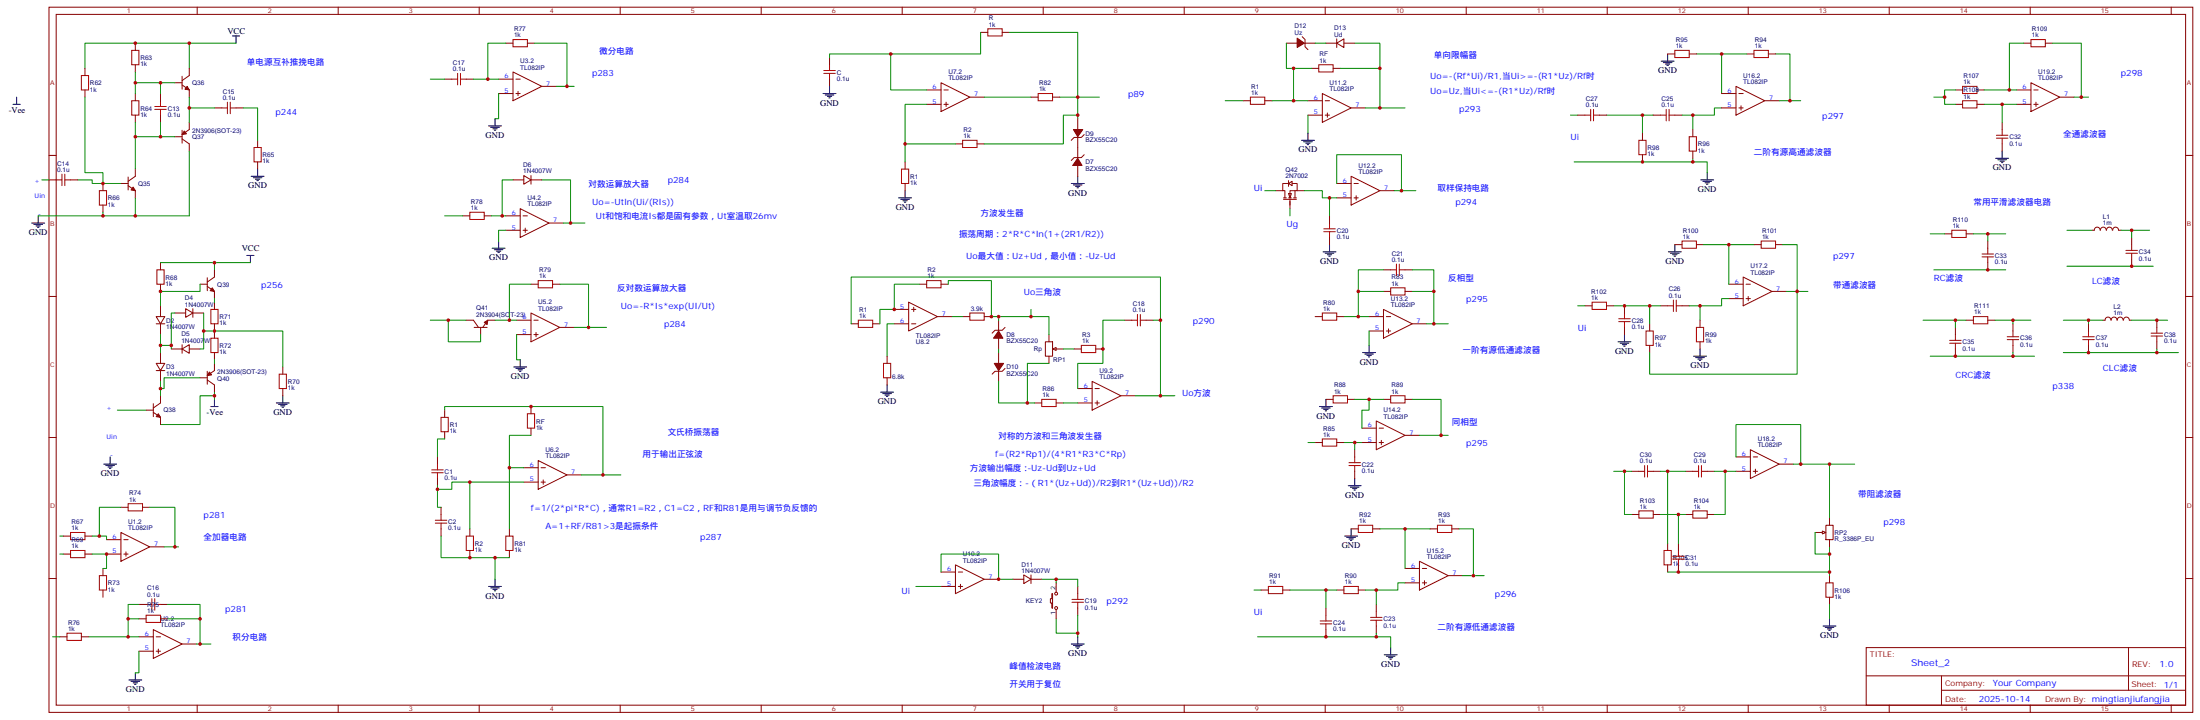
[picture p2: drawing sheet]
<svg xmlns="http://www.w3.org/2000/svg" width="1079mm" height="353mm" viewBox="0 0 1079 353" stroke-linecap="round" stroke-linejoin="round" font-family="sans-serif">
<g fill="none" stroke="#870000" stroke-width=".49">
<path d="M24 4h1051v345h-1051zM28 7h1044v339h-1044zM97 4v3M166 4v3M235 4v3M304 4v3M373 4v3M442 4v3M481 16h3M491 16h4M512 4v3M581 4v3"/>
<path d="M650 4v3M719 4v3M788 4v3M857 4v3M926 4v3M996 4v3M1065 4v3M42 34v3M66 21v4M66 32v3M89 37v7M93 34v3l-4 3"/>
<path d="M218 39h4M229 39h3M245 39h7M248 21h4M252 35l14 7-14 7zM253 39h2M259 21h3M407 28v4M407 39v3M42 44v4M66 46v3M66 56v4"/>
<path d="M79 46v3M79 56v4M86 41h3M89 42l4 2v4M93 60v4l-4 2M105 53h4M116 53h3M245 46h7M253 46h2M254 45v2M266 42h7M454 44h7"/>
<path d="M454 51h7M461 41l15 7-15 7zM463 44h2M463 51h2M464 50v2M476 48h7M506 48h3M516 48h4M528 58v6M24 76h4M86 67h3M89 68l4 3v3"/>
<path d="M89 64v6M126 69v3M126 79v4M444 79v4M469 71h3M479 71h4M528 67v11M532 66l-2 1h-3l-2 2M532 76l-2 1h-3l-2 2M1072 76h3M24 88h4M35 88h3"/>
<path d="M50 90v3M59 90h4M63 91l3 2v4M63 87v6M66 83v3l-3 3M252 88h5M257 86l3 2-3 2zM260 88h6M260 86v4M444 90v3M528 81v5M50 101v3"/>
<path d="M227 106h3M237 106h4M248 106h7M248 113h7M255 102l14 7-14 7zM257 106h2M257 113h2M258 112v2M269 109h7M79 129v3M79 139v4M98 139h4"/>
<path d="M102 136v7M105 132v4l-3 2M260 139h4M271 139h3M451 139h3M461 139h4M24 145h4M77 155h4l-2 4zM77 159h4M79 150v5M79 159v5M86 153h5"/>
<path d="M91 151l4 2-4 3zM95 153h5M95 151v5M102 140l3 3v3M105 148v4M105 159v7M229 157h3l3 4M243 157h-4l-2 4M253 157h7M260 153l14 8-14 7zM262 157h2M417 159h4"/>
<path d="M428 159h3M439 159h7M439 152h7M446 148l14 7-14 7zM447 159h2M447 152h2M448 151v2M460 155h7M472 155h4M483 155h3M490 157v5M1072 145h3"/>
<path d="M77 178h4l-2 4zM79 173v5M84 171h5M89 171l4-2v4zM89 169v4M93 171h5M105 173v3M105 178v4l-3 2M139 180v3M233 161h6M236 161v3M253 164h7"/>
<path d="M262 164h2M263 163v2M274 161h8M490 166v5M490 173v5M493 161l-2 1h-3l-1 1M513 168h3v7h-3zM514 164v4M514 175v3M518 171h3M75 198v6M77 182h4"/>
<path d="M79 182v5M79 194v4l-4 2M98 185h4M102 186l3 3v3M102 182v6M139 190v4M260 199v4M490 182v5M493 181l-2 1h-3l-1 1M528 190h8M528 198h8M536 187l14 7-14 7z"/>
<path d="M537 190h2M537 198h2M538 196v3M550 194h7M24 214h4M72 201h3M75 202l4 3v3M218 201v4M218 212v3M260 210v3M1072 214h3M215 224v4"/>
<path d="M215 235v3M257 229h7M257 236h7M264 226l14 7-14 7zM265 229h2M265 236h2M266 235v2M278 233h7M59 249h4M70 249h3M216 249v3M216 259v4"/>
<path d="M230 259v4M250 259v4M31 272h4M31 263h4M42 272h3M42 263h3M50 279v3M52 265h7M52 272h7M59 261l14 7-14 7zM61 265h2M61 272h2"/>
<path d="M62 271v2M73 268h7M230 270v3M250 270v3M24 284h4M50 289v4M68 296h4M79 296h3M1072 284h3M29 312h4M40 312h3M68 312h7"/>
<path d="M68 319h7M68 303h4M75 309l14 7-14 7zM77 312h2M77 319h2M78 318v2M79 303h3M89 316h7M915 317h157v29h-157zM1044 318v20M915 331h157M952 338h120"/>
<path d="M952 331v14M97 346v3M166 346v3M235 346v3M304 346v3M373 346v3M442 346v3M512 346v3M581 346v3M650 346v3M719 346v3M788 346v3"/>
<path d="M857 346v3M926 346v3M996 346v3M1065 346v3"/>
</g>
<g fill="none" stroke="#008700" stroke-width=".49">
<path d="M481 16v10h-44M495 16h33v40h-7v15h-38M66 35v11M93 21v13M116 21h-74v13M211 39h7M232 39h13M248 21h-9v18M262 21h16v21h-5M407 28v-2h30v18h17M42 48v37h8v5M66 60v23"/>
<path d="M66 41h13M79 60v7h7M86 41h-7v5M93 48v12M93 53h12M119 53h7v16M245 46v12h-2M278 42h4M454 51h-10v28M483 48h23M520 48h19M528 56v2"/>
<path d="M66 67h13M93 74v32h-74M444 71h25M20 88h4M38 88h7v2h14M66 97v9M252 88h-6v18M266 88h14v21h-4M50 104v2M218 106h9M241 106h7M248 113h-3v5"/>
<path d="M280 109h7M79 129h44M98 139v4h-19v7M105 129v3M260 139h-10v18M274 139h15v22M86 153h-2v16M100 153v18h-2M105 146v2M211 157h9M229 157h-9v11h16v-4M243 157h10"/>
<path d="M79 169h5v2M79 164v9M100 162h39v18M105 176v2M253 164v12h2M282 161h15M79 187v7M98 185h-18v5h-1M105 194h-7v14h-19M105 192v4M58 201h14M218 201v-2h78v34h-11"/>
<path d="M218 215h-3v9M260 213h-10v46M215 240v9h1M230 236h-8v4h-7v-2M250 229h7M257 236h-27v23M296 233h8M59 249h-10v14M73 249h13v19h-6M29 272h2M29 263h2M45 263h7v2"/>
<path d="M45 272h7v7h-2M86 268h2M216 263v10h27M250 273h-7v11M68 296h-5v16M82 296h16v20h-2M26 312h3M43 312h25M63 303h5M68 319v11h-2M82 303h16M98 316h5"/>
</g>
<g fill="none" stroke="#000" stroke-width=".49">
<path d="M114 18h4M116 18v3M6 51h4M8 48v3M243 58v4M404 46h6M405 47h4M406 47h2M406 48h1M407 42v4M240 62h6M241 62h4"/>
<path d="M242 63h2M242 64h1M123 86h7M124 87h4M125 88h2M126 89h1M126 83v3M441 97h6M442 98h4M443 98h2M443 99h1M444 93v4"/>
<path d="M525 90h7M526 91h5M527 91h3M528 92h1M528 86v4M16 109h6M17 110h4M18 111h2M18 111h1M19 106v3M245 118v4M121 125h4"/>
<path d="M123 125v4M241 122h7M242 122h5M243 123h3M244 124h1M252 180h6M255 176v4M103 199h4M105 196v3M136 198h6M137 198h4M138 199h2"/>
<path d="M138 200h1M139 194v4M253 181h4M254 181h2M255 182h.1M51 228h6M52 228h4M53 229h2M54 230h.1M54 224v4M240 288h6M241 288h4"/>
<path d="M242 289h2M242 290h1M243 284v4M63 333h7M64 334h4M65 335h2M66 335h1M66 330v3"/>
</g>
<g fill="none" stroke="#a10000" stroke-width=".49">
<path d="M252 19h7v4h-7zM484 14h7v4h-7zM40 37h3v7h-3zM65 25h3v7h-3zM222 39h2M224 36v6M226 36v6M226 39h3M404 35h6M404 36h6M407 32v3M407 36v3"/>
<path d="M65 49h3v7h-3zM76 54h6M76 52h6M79 49v3M79 54v2M109 53h3M112 50v6M113 50v6M113 53h3M509 46h7v3h-7zM125 72h3v7h-3zM472 69h7v3h-7z"/>
<path d="M28 88h2M30 85v6M32 85v6M32 88h3M49 93h3v8h-3zM442 83h4v7h-4zM230 104h7v4h-7zM77 132h3v7h-3zM264 138h7v3h-7zM454 138h7v3h-7zM103 152h4v7h-4zM421 157h7v4h-7z"/>
<path d="M476 153h7v4h-7zM103 166h4v7h-4zM137 183h3v7h-3zM216 205h4v7h-4zM259 203h3v7h-3zM212 230h5M212 232h5M215 228v2M215 232v3M63 247h7v3h-7zM213 255h6M213 256h6"/>
<path d="M216 252v3M216 256v3M35 261h7v4h-7zM35 270h7v3h-7zM229 263h3v7h-3zM248 263h4v7h-4zM49 282h3v7h-3zM72 296h2M74 294v5M76 294v5M76 296h3M33 310h7v4h-7z"/>
<path d="M72 302h7v3h-7z"/>
</g>
<g fill="#870000" stroke="#870000" stroke-width=".49">
<path d="M65 92l1 1h-2z"/>
<path d="M92 42l1 2h-2z"/>
<path d="M90 64l1 2h-2z"/>
<path d="M78 203l1 2-2-1z"/>
<path d="M104 141l1 2h-2z"/>
<path d="M103 182l1 2h-2z"/>
<path d="M237 158l2-1v2z"/>
<path d="M526 64h5l-3 3z"/>
<path d="M528 78l3 3h-5z"/>
<path d="M490 162l2 4h-5z"/>
<path d="M488 178h4l-2 4z"/>
</g>
<path d="M516 171l2-1v2z" fill="#f0f0f0" stroke="#870000" stroke-width=".49"/>
<g fill="none" stroke="#a10000" stroke-width=".49">
<path d="M647 32h7v3h-7zM613 48h7v3h-7zM649 114h6M649 112h6M652 109v3M652 114v2M555 157h3M558 154v6M559 157h3M559 154v6M433 178h4v7h-4zM530 169h7v4h-7z"/>
<path d="M511 196h7v3h-7zM526 295h5M526 294h5M528 291v3M528 295v3"/>
</g>
<g fill="none" stroke="#870000" stroke-width=".49">
<path d="M639 18l1 1v4l1 1M655 19v4M631 21h5M640 21h5M643 34h4M650 21h5M654 34h3M655 21l4-2v4zM659 21h5M610 49h3M620 49h4M641 49h7"/>
<path d="M641 56h7M648 46l15 7-15 7zM650 49h2M650 56h2M651 55v3M663 53h7M655 90h8M655 97h8M663 86l14 7-14 8zM664 90h2M664 97h2M665 96v2"/>
<path d="M677 93h7M652 106v3M652 116v4M551 157h4M562 157h4M435 175v3M527 171h3M537 171h4M435 185v4M507 198h4M518 198h3M469 277l14 7-14 7z"/>
<path d="M461 280h8M461 288h8M470 280h2M470 288h2M471 286v3M483 284h7M497 284h5M502 282l4 2-4 2zM506 284h5M506 282v4M516 291v7v-2h-1zM518 286v4"/>
<path d="M518 299v4M528 288v3M528 298v4"/>
<circle cx="518" cy="291" r=".7"/>
<circle cx="518" cy="298" r=".7"/>
</g>
<g fill="none" stroke="#008700" stroke-width=".49">
<path d="M631 21v13h3M643 34h-9v15M645 21h5M657 34h20v19h-7M664 21h13v13M601 49h9M624 49h17M641 56v9M677 53h12M451 139h-12v13h-8v7M465 139v-1h21v17h4v2M439 159h-4v16"/>
<path d="M467 155h5M490 155h24v9M506 152v3M551 157h-10v21h-13v12M566 157h3v-21h-152v23M569 157v37h-12M490 171v2M514 178h-10v20M521 171h6M490 187v11h17M521 198h7M569 194h7"/>
<path d="M449 288h12M461 280v-8h29v12h7M511 284h17v4M518 284v2M518 303v7h10v2M528 302v8"/>
</g>
<g fill="none" stroke="#000" stroke-width=".49">
<path d="M638 69h7M639 69h5M640 70h2M641 71h1M641 65v4M432 192h6M433 193h4M434 194h2M435 194h.1M435 189v3M525 316h7M526 316h5"/>
<path d="M527 317h3M528 318h1M528 312v4"/>
</g>
<path d="M636 19l4 2-4 2z" fill="#870000" stroke="#870000" stroke-width=".49"/>
<g fill="#fff" stroke="#870000" stroke-width=".49">
<path d="M632 95h1v2z"/>
<path d="M632 90l2-1v2z"/>
</g>
<g fill="none" stroke="#870000" stroke-width=".49">
<path d="M818 26h3M828 26h4M857 26h3M867 26h4M774 56h3M784 56h4M811 56h3M821 56h4M844 46h7M844 53h7M851 42l14 7-14 7zM853 46h2"/>
<path d="M853 53h2M854 52v2M865 49h7M805 65v4M805 76v3M830 64v3M830 74v4M626 93h3M629 98h7M629 97h2M632 90h-3v3h1v4M632 89v2"/>
<path d="M632 97h1M633 98v4M634 90h2v3h-3v4M634 97h2M635 93v4M636 93h4M821 120h4M832 120h3M860 120h4M871 120h3M678 132h4M689 132h4"/>
<path d="M848 139h7M855 136l14 7-14 7zM856 139h2M645 155h3M655 155h4M671 155h7M678 152l15 7-15 7zM678 143h4M680 155h2M689 143h4M693 159h7M777 150h4"/>
<path d="M788 150h3M797 150v3M809 159v3M814 150h4M825 150h3M834 157v4M848 146h7M856 146h2M857 145v2M869 143h7M671 162h7M680 162h2"/>
<path d="M681 161v2M797 161v3M809 169v4M834 168v3M650 196h4M661 196h3M678 196h4M689 196h4M645 217h3M655 217h4M668 210h7M668 217h7"/>
<path d="M675 206l14 7-14 7zM676 210h2M676 217h2M677 216v2M689 213h7M664 220v4M664 231v4M800 231h4M811 231h3M827 231h3M837 231h4M851 224h7"/>
<path d="M851 231h7M858 220l14 8-14 7zM860 224h2M860 231h2M861 230v2M872 228h8M663 259h3M673 259h4M701 259h4M712 259h3M800 252h4M811 252h3"/>
<path d="M827 252h3M837 252h4M895 258h4v7h-4zM897 254v4M689 279h7M696 275l14 7-14 7zM697 279h3M818 266v4M818 277v3M823 266v4M823 277v3M890 261h4"/>
<path d="M897 265v3M618 289h4M629 289h4M650 298v4M655 289h4M666 289h4M675 296v4M689 286h7M697 286h3M699 285v2M710 282h7M897 282v4"/>
<path d="M897 293v3M650 309v3M675 307v3"/>
</g>
<g fill="none" stroke="#008700" stroke-width=".49">
<path d="M832 26h12M857 26h-13v20M871 26h7v23h-6M770 56h4M788 56h23M805 56v9M830 56v8M844 53h-3v3h-16M878 49h5M830 79h7v6M830 78v1h-58M620 93h6"/>
<path d="M640 93h8v4h7M652 97v9M655 90v-14h32v17h-3M687 93h7M633 102v4M835 120h13M860 120h-12v19M874 120h7v23h-5M678 132h-12v23M693 132h10v11M659 155h12M666 143h12"/>
<path d="M693 143h10v16h-3M703 159h7M774 150h3M791 150h23M809 150v9M834 150v7M848 146h-4v4h-16M887 143h-6v40h-72v-10M671 162v7M664 196h7v5h-3v9M671 196h7M693 196h14v17h-11"/>
<path d="M641 217h4M659 217h9M664 217v3M707 213h3M677 259h12M701 259h-12v20M715 259h8v23h-6M615 289h3M633 289h22M650 289v9M675 289v7M689 286h-4v3h-15"/>
<path d="M723 282h5M675 310v2h-58M675 312h7v5"/>
</g>
<g fill="none" stroke="#000" stroke-width=".49">
<path d="M815 30h6M816 31h4M817 31h2M817 32h1M818 26v4M834 88h6M835 89h4M836 90h2M837 90h1M837 85v3M652 120v3M821 120v3"/>
<path d="M649 123h6M650 124h4M651 125h2M652 126h.1M818 123h6M819 124h4M820 125h2M821 126h1M668 173h7M669 174h4M670 174h2M671 175h1"/>
<path d="M671 169v4M793 168h7M794 168h5M796 169h2M796 170h1M797 164v4M830 175h7M832 175h4M833 176h2M833 177h1M834 171v4M647 199h6"/>
<path d="M650 196v3M648 200h4M649 201h2M650 201h1M661 238h6M662 239h4M663 240h2M664 235v3M663 259v4M664 240h1M659 263h7M660 264h5"/>
<path d="M661 264h3M662 265h1M682 317v4M679 321h6M680 322h4M681 322h2M682 323h.1"/>
</g>
<g fill="none" stroke="#a10000" stroke-width=".49">
<path d="M821 25h7v3h-7zM860 25h7v3h-7zM777 56h3M780 54v5M781 56h3M781 54v5M814 56h3M817 54v5M818 56h3M818 54v5M804 69h3v7h-3zM828 67h4v7h-4z"/>
<path d="M825 118h7v4h-7zM864 118h7v4h-7zM682 132h3M685 129v6M686 129v6M686 132h3M648 153h7v4h-7zM682 141h7v4h-7zM781 148h7v4h-7zM794 158h5M794 156h5M797 153v3"/>
<path d="M797 158v3M818 150h3M821 147v6M822 150h3M822 147v6M807 162h4v7h-4zM832 161h3v7h-3zM654 194h7v4h-7zM682 194h7v4h-7zM648 215h7v4h-7zM661 227h6M661 228h6"/>
<path d="M664 224v3M664 228v3M804 231h2M806 228v6M808 231h3M808 228v6M830 231h3M833 228v6M834 231h3M834 228v6M666 258h7v3h-7zM705 258h7v3h-7z"/>
<path d="M804 250h7v4h-7zM830 250h7v4h-7zM816 270h4v7h-4zM820 274h6M820 273h6M823 270v3M823 274v3M622 288h7v3h-7zM659 288h7v3h-7zM675 300v3M895 286h4v7h-4zM647 304h6"/>
<path d="M647 306h6M650 302v2M650 306v3M672 303h6M672 304h6M675 304v3"/>
</g>
<path d="M894 260l1 1-1 1z" fill="#f0f0f0" stroke="#870000" stroke-width=".49"/>
<path d="M979 78h6M980 78h4M981 79h2M981 80h1M982 74v4M894 307h6M895 308h4M896 308h2M897 309h1M897 303v4" fill="none" stroke="#000" stroke-width=".49"/>
<g fill="none" stroke="#008700" stroke-width=".49">
<path d="M992 21h-7v23M1007 21h14v27h-4M948 48h6M959 44h-5v7h5M973 51h16M973 44h16M982 51v9M1021 48h3M947 115h7M968 115h7v3M975 115h9M1014 113h12"/>
<path d="M1040 113h14M1045 113v3M948 132h36M1014 131h42M943 157h21M959 157v4M978 157h9v2M987 157h9M1012 157h19M1024 157v2M1045 157h18M947 175h51"/>
<path d="M987 173v2M1012 173h56M1058 171v2M791 231h9M797 231v21h3M814 231h13M818 231v35M841 231h10M846 231v21h-5M851 224v-16h32v20M880 228h17v26M897 228h12"/>
<path d="M814 252h13M823 252v14M890 261v11h7M897 268v14M818 280h79M897 296v7"/>
</g>
<g fill="none" stroke="#870000" stroke-width=".49">
<path d="M992 21h4M1003 21h4M959 44h3M959 51h3M969 44h4M969 51h4M982 60v4M989 44h7M989 51h7M996 41l14 7-14 7zM997 44h2M997 51h2"/>
<path d="M998 50v2M1010 48h7M982 71v3M954 115h3M964 115h4M975 118v4M1030 113a1.4 1.4 0 0 0-2-2 1.4 1.4 0 0 0-1 2h-1M1030 113a1.4 1.4 0 0 1 1-2 1.4 1.4 0 0 1 2 2M1033 113a1.4 1.4 0 0 1 1-2 1.4 1.4 0 0 1 2 2M1036 113a1.4 1.4 0 0 1 1-2 1.4 1.4 0 0 1 2 2M1039 113h1M1045 116v4"/>
<path d="M975 129v3M1045 127v4M964 157h4M975 157h3M987 159v3M1024 159v3M1031 157h1M1041 157a1.5 1.5 0 0 0-1-2 1.5 1.5 0 0 0-2 2 1.5 1.5 0 0 0-1-2 1.5 1.5 0 0 0-2 2 1.4 1.4 0 0 0-1-2 1.4 1.4 0 0 0-2 2M1041 157a1.4 1.4 0 0 1 2-2 1.4 1.4 0 0 1 1 2h1M1058 157v4M959 161v3M959 171v4"/>
<path d="M987 169v4M1024 169v4M1058 168v3"/>
</g>
<g fill="none" stroke="#a10000" stroke-width=".49">
<path d="M996 19h7v4h-7zM962 42h7v4h-7zM962 49h7v4h-7zM979 68h6M979 66h6M982 64v2M982 68v3M957 113h7v3h-7zM1045 120v3M972 126h6M972 125h6M975 122v3"/>
<path d="M975 126v3M1042 124h6M1042 123h6M1045 124v3M968 155h7v4h-7zM956 168h6M956 167h6M959 164v3M959 168v3M984 167h6M984 165h6M987 162v3"/>
<path d="M987 167v2M1021 167h6M1021 165h6M1024 162v3M1024 167v2M1055 165h5M1055 163h5M1058 161v2M1058 165v3"/>
</g>
<g fill="#c00">
<circle cx="50" cy="90" r=".9"/>
<circle cx="66" cy="21" r=".9"/>
<circle cx="93" cy="21" r=".9"/>
<circle cx="93" cy="53" r=".9"/>
<circle cx="50" cy="106" r=".9"/>
<circle cx="66" cy="106" r=".9"/>
<circle cx="66" cy="41" r=".9"/>
<circle cx="79" cy="41" r=".9"/>
<circle cx="66" cy="67" r=".9"/>
<circle cx="79" cy="67" r=".9"/>
<circle cx="105" cy="194" r=".9"/>
<circle cx="105" cy="162" r=".9"/>
<circle cx="105" cy="129" r=".9"/>
<circle cx="79" cy="143" r=".9"/>
<circle cx="79" cy="190" r=".9"/>
<circle cx="79" cy="169" r=".9"/>
<circle cx="84" cy="169" r=".9"/>
<circle cx="100" cy="162" r=".9"/>
<circle cx="52" cy="272" r=".9"/>
<circle cx="49" cy="263" r=".9"/>
<circle cx="86" cy="268" r=".9"/>
<circle cx="63" cy="312" r=".9"/>
<circle cx="98" cy="316" r=".9"/>
<circle cx="63" cy="303" r=".9"/>
<circle cx="98" cy="303" r=".9"/>
<circle cx="239" cy="39" r=".9"/>
<circle cx="278" cy="42" r=".9"/>
<circle cx="246" cy="106" r=".9"/>
<circle cx="280" cy="109" r=".9"/>
<circle cx="220" cy="157" r=".9"/>
<circle cx="289" cy="161" r=".9"/>
<circle cx="250" cy="157" r=".9"/>
<circle cx="243" cy="273" r=".9"/>
<circle cx="296" cy="233" r=".9"/>
<circle cx="230" cy="236" r=".9"/>
<circle cx="215" cy="240" r=".9"/>
<circle cx="230" cy="273" r=".9"/>
<circle cx="260" cy="199" r=".9"/>
<circle cx="250" cy="229" r=".9"/>
<circle cx="437" cy="26" r=".9"/>
<circle cx="528" cy="48" r=".9"/>
<circle cx="444" cy="71" r=".9"/>
<circle cx="528" cy="56" r=".9"/>
<circle cx="439" cy="152" r=".9"/>
<circle cx="486" cy="155" r=".9"/>
<circle cx="504" cy="198" r=".9"/>
<circle cx="490" cy="155" r=".9"/>
<circle cx="541" cy="171" r=".9"/>
<circle cx="569" cy="157" r=".9"/>
<circle cx="569" cy="194" r=".9"/>
<circle cx="506" cy="155" r=".9"/>
<circle cx="518" cy="284" r=".9"/>
<circle cx="528" cy="310" r=".9"/>
<circle cx="490" cy="284" r=".9"/>
<circle cx="634" cy="49" r=".9"/>
<circle cx="634" cy="34" r=".9"/>
<circle cx="677" cy="34" r=".9"/>
<circle cx="677" cy="53" r=".9"/>
<circle cx="652" cy="97" r=".9"/>
<circle cx="687" cy="93" r=".9"/>
<circle cx="666" cy="155" r=".9"/>
<circle cx="666" cy="143" r=".9"/>
<circle cx="703" cy="143" r=".9"/>
<circle cx="703" cy="159" r=".9"/>
<circle cx="664" cy="217" r=".9"/>
<circle cx="671" cy="196" r=".9"/>
<circle cx="707" cy="213" r=".9"/>
<circle cx="675" cy="289" r=".9"/>
<circle cx="650" cy="289" r=".9"/>
<circle cx="675" cy="312" r=".9"/>
<circle cx="650" cy="312" r=".9"/>
<circle cx="689" cy="259" r=".9"/>
<circle cx="723" cy="282" r=".9"/>
<circle cx="878" cy="49" r=".9"/>
<circle cx="844" cy="26" r=".9"/>
<circle cx="830" cy="79" r=".9"/>
<circle cx="805" cy="56" r=".9"/>
<circle cx="830" cy="56" r=".9"/>
<circle cx="805" cy="79" r=".9"/>
<circle cx="834" cy="150" r=".9"/>
<circle cx="809" cy="150" r=".9"/>
<circle cx="848" cy="120" r=".9"/>
<circle cx="881" cy="143" r=".9"/>
<circle cx="797" cy="150" r=".9"/>
<circle cx="897" cy="272" r=".9"/>
<circle cx="883" cy="228" r=".9"/>
<circle cx="797" cy="231" r=".9"/>
<circle cx="846" cy="231" r=".9"/>
<circle cx="818" cy="231" r=".9"/>
<circle cx="823" cy="252" r=".9"/>
<circle cx="897" cy="280" r=".9"/>
<circle cx="823" cy="280" r=".9"/>
<circle cx="897" cy="228" r=".9"/>
<circle cx="982" cy="51" r=".9"/>
<circle cx="985" cy="44" r=".9"/>
<circle cx="1021" cy="48" r=".9"/>
<circle cx="954" cy="48" r=".9"/>
<circle cx="975" cy="132" r=".9"/>
<circle cx="975" cy="115" r=".9"/>
<circle cx="1045" cy="113" r=".9"/>
<circle cx="1045" cy="131" r=".9"/>
<circle cx="987" cy="157" r=".9"/>
<circle cx="959" cy="157" r=".9"/>
<circle cx="959" cy="175" r=".9"/>
<circle cx="987" cy="175" r=".9"/>
<circle cx="1024" cy="157" r=".9"/>
<circle cx="1024" cy="173" r=".9"/>
<circle cx="1058" cy="157" r=".9"/>
<circle cx="1058" cy="173" r=".9"/>
</g>
<text font-size="4.6" fill="#00f" x="937" y="327">Sheet_2</text>
<g font-size="4.2">
<text x="111" y="16">VCC</text>
<text x="813" y="36">GND</text>
<text x="402" y="52">GND</text>
<text x="4" y="55">-Vee</text>
<text x="238" y="68">GND</text>
<text x="637" y="75">GND</text>
<text x="977" y="84">GND</text>
<text x="122" y="92">GND</text>
<text x="524" y="96">GND</text>
<text x="833" y="94">GND</text>
<text x="439" y="103">GND</text>
<text x="14" y="115">GND</text>
<text x="119" y="123">VCC</text>
<text x="240" y="128">GND</text>
<text x="647" y="129">GND</text>
<text x="817" y="129">GND</text>
<text x="792" y="174">GND</text>
<text x="667" y="179">GND</text>
<text x="250" y="186">GND</text>
<text x="829" y="181">GND</text>
<text x="101" y="203">-Vee</text>
<text x="134" y="204">GND</text>
<text x="430" y="198">GND</text>
<text x="646" y="205">GND</text>
<text x="49" y="234">GND</text>
<text x="660" y="244">GND</text>
<text x="658" y="269">GND</text>
<text x="238" y="293">GND</text>
<text x="893" y="313">GND</text>
<text x="524" y="322">GND</text>
<text x="677" y="327">GND</text>
<text x="62" y="339">GND</text>
</g>
<g font-size="4.2" fill="#00f">
<text x="294" y="26">微分电路</text>
<text x="703" y="28">单向限幅器</text>
<text x="121" y="32">单电源互补推挽电路</text>
<text x="290" y="37">p283</text>
<text x="701" y="39">Uo=-(Rf*Ui)/R1,当Ui&gt;=-(R1*Uz)/Rf时</text>
<text x="1040" y="37">p298</text>
<text x="553" y="48">p89</text>
<text x="701" y="46">Uo=Uz,当Ui&lt;=-(R1*Uz)/Rf时</text>
<text x="135" y="56">p244</text>
<text x="715" y="55">p293</text>
<text x="894" y="58">p297</text>
<text x="770" y="69">Ui</text>
<text x="1012" y="67">全通滤波器</text>
<text x="860" y="76">二阶有源高通滤波器</text>
<text x="327" y="90">p284</text>
<text x="289" y="92">对数运算放大器</text>
<text x="615" y="93">Ui</text>
<text x="705" y="93">取样保持电路</text>
<text x="290" y="101">Uo=-Utln(Ui/(RIs))</text>
<text x="714" y="101">p294</text>
<text x="968" y="101">常用平滑滤波器电路</text>
<text x="292" y="108">Ut和饱和电流Is都是固有参数，Ut室温取26mv</text>
<text x="481" y="106">方波发生器</text>
<text x="631" y="111">Ug</text>
<text x="470" y="116">振荡周期：2*R*C*ln(1+(2R1/R2))</text>
<text x="474" y="127">Uo最大值：Uz+Ud，最小值：-Uz-Ud</text>
<text x="899" y="127">p297</text>
<text x="710" y="138">反相型</text>
<text x="948" y="138">RC滤波</text>
<text x="128" y="141">p256</text>
<text x="303" y="143">反对数运算放大器</text>
<text x="899" y="141">带通滤波器</text>
<text x="1026" y="139">LC滤波</text>
<text x="502" y="145">Uo三角波</text>
<text x="719" y="148">p295</text>
<text x="304" y="152">Uo=-R*Is*exp(UI/Ut)</text>
<text x="326" y="161">p284</text>
<text x="585" y="159">p290</text>
<text x="774" y="162">Ui</text>
<text x="717" y="173">一阶有源低通滤波器</text>
<text x="959" y="185">CRC滤波</text>
<text x="1031" y="182">CLC滤波</text>
<text x="1007" y="190">p338</text>
<text x="580" y="194">Uo方波</text>
<text x="712" y="208">同相型</text>
<text x="327" y="213">文氏桥振荡器</text>
<text x="490" y="215">对称的方波和三角波发生器</text>
<text x="719" y="219">p295</text>
<text x="315" y="224">用于输出正弦波</text>
<text x="488" y="224">f=(R2*Rp1)/(4*R1*R3*C*Rp)</text>
<text x="476" y="231">方波输出幅度：-Uz-Ud到Uz+Ud</text>
<text x="477" y="238">三角波幅度：-（R1*(Uz+Ud))/R2到R1*(Uz+Ud))/R2</text>
<text x="911" y="243">带阻滤波器</text>
<text x="260" y="250">f=1/(2*pi*R*C)，通常R1=R2，C1=C2，RF和R81是用与调节负反馈的</text>
<text x="100" y="254">p281</text>
<text x="924" y="258">p298</text>
<text x="267" y="259">A=1+RF/R81&gt;3是起振条件</text>
<text x="100" y="265">全加器电路</text>
<text x="343" y="265">p287</text>
<text x="442" y="291">Ui</text>
<text x="733" y="293">p296</text>
<text x="110" y="300">p281</text>
<text x="543" y="296">p292</text>
<text x="615" y="302">Ui</text>
<text x="705" y="309">二阶有源低通滤波器</text>
<text x="114" y="314">积分电路</text>
<text x="495" y="328">峰值检波电路</text>
<text x="1059" y="327">1.0</text>
<text x="495" y="337">开关用于复位</text>
<text x="977" y="336">Your Company</text>
<text x="970" y="344">2025-10-14</text>
</g>
<g font-size="3.9" fill="#800">
<text x="917" y="322">TITLE:</text>
<text x="1046" y="327">REV:</text>
<text x="954" y="336">Company:</text>
<text x="1045" y="337">Sheet: 1/1</text>
<text x="954" y="344">Date:</text>
<text x="1003" y="344">Drawn By: mingtianjiufangjia</text>
</g>
<g font-size="3.2" fill="#800">
<text x="62" y="7">1</text>
<text x="131" y="7">2</text>
<text x="200" y="7">3</text>
<text x="270" y="7">4</text>
<text x="339" y="7">5</text>
<text x="408" y="7">6</text>
<text x="477" y="7">7</text>
<text x="546" y="7">8</text>
<text x="615" y="7">9</text>
<text x="684" y="7">10</text>
<text x="754" y="7">11</text>
<text x="823" y="7">12</text>
<text x="892" y="7">13</text>
<text x="961" y="7">14</text>
<text x="1030" y="7">15</text>
<text x="25" y="42">A</text>
<text x="1072" y="42">A</text>
<text x="25" y="111">B</text>
<text x="1072" y="111">B</text>
<text x="25" y="180">C</text>
<text x="1072" y="180">C</text>
<text x="25" y="249">D</text>
<text x="1072" y="249">D</text>
<text x="62" y="349">1</text>
<text x="131" y="349">2</text>
<text x="200" y="349">3</text>
<text x="270" y="349">4</text>
<text x="339" y="349">5</text>
<text x="408" y="349">6</text>
<text x="477" y="349">7</text>
<text x="546" y="349">8</text>
<text x="615" y="349">9</text>
<text x="684" y="349">10</text>
<text x="754" y="349">11</text>
<text x="823" y="349">12</text>
<text x="892" y="349">13</text>
<text x="961" y="349">14</text>
<text x="1030" y="349">15</text>
</g>
<g font-size="3.2" fill="#000080">
<text x="485" y="10">R</text>
<text x="252" y="15">R77</text>
<text x="485" y="13">1k</text>
<text x="635" y="17">Uz</text>
<text x="635" y="14">D12</text>
<text x="654" y="18">Ud</text>
<text x="654" y="15">D13</text>
<text x="996" y="15">R109</text>
<text x="252" y="18">1k</text>
<text x="822" y="24">1k</text>
<text x="822" y="21">R95</text>
<text x="861" y="24">1k</text>
<text x="861" y="21">R94</text>
<text x="996" y="18">1k</text>
<text x="69" y="29">R63</text>
<text x="647" y="28">RF</text>
<text x="69" y="33">1k</text>
<text x="222" y="35">0.1u</text>
<text x="222" y="32">C17</text>
<text x="255" y="34">TL082IP</text>
<text x="255" y="31">U3.2</text>
<text x="647" y="31">1k</text>
<text x="44" y="42">R62</text>
<text x="94" y="42">Q36</text>
<text x="410" y="40">0.1u</text>
<text x="410" y="37">C</text>
<text x="465" y="39">TL082IP</text>
<text x="465" y="36">U7.2</text>
<text x="510" y="42">R82</text>
<text x="652" y="42">U11.2</text>
<text x="855" y="41">TL082IP</text>
<text x="855" y="38">U16.2</text>
<text x="963" y="41">1k</text>
<text x="963" y="38">R107</text>
<text x="1000" y="39">TL082IP</text>
<text x="1000" y="36">U19.2</text>
<text x="44" y="45">1k</text>
<text x="109" y="46">C15</text>
<text x="510" y="45">1k</text>
<text x="614" y="47">1k</text>
<text x="614" y="44">R1</text>
<text x="652" y="45">TL082IP</text>
<text x="963" y="45">R108</text>
<text x="109" y="49">0.1u</text>
<text x="778" y="53">0.1u</text>
<text x="778" y="49">C27</text>
<text x="815" y="53">0.1u</text>
<text x="815" y="49">C25</text>
<text x="963" y="48">1k</text>
<text x="69" y="57">1k</text>
<text x="69" y="54">R64</text>
<text x="82" y="57">0.1u</text>
<text x="82" y="54">C13</text>
<text x="94" y="65">2N3906(SOT-23)</text>
<text x="472" y="65">R2</text>
<text x="94" y="68">Q37</text>
<text x="472" y="68">1k</text>
<text x="532" y="70">BZX55C20</text>
<text x="532" y="66">D9</text>
<text x="833" y="72">R96</text>
<text x="985" y="71">0.1u</text>
<text x="985" y="68">C32</text>
<text x="129" y="77">R65</text>
<text x="808" y="77">1k</text>
<text x="808" y="73">R98</text>
<text x="833" y="75">1k</text>
<text x="28" y="81">C14</text>
<text x="129" y="80">1k</text>
<text x="257" y="82">D6</text>
<text x="532" y="84">BZX55C20</text>
<text x="532" y="81">D7</text>
<text x="666" y="82">U12.2</text>
<text x="28" y="84">0.1u</text>
<text x="257" y="85">1N4007W</text>
<text x="446" y="88">R1</text>
<text x="630" y="87">2N7002</text>
<text x="630" y="84">Q42</text>
<text x="666" y="85">TL082IP</text>
<text x="68" y="91">Q35</text>
<text x="446" y="91">1k</text>
<text x="53" y="101">1k</text>
<text x="53" y="98">R66</text>
<text x="231" y="100">R78</text>
<text x="259" y="101">TL082IP</text>
<text x="259" y="98">U4.2</text>
<text x="231" y="103">1k</text>
<text x="1031" y="107">L1</text>
<text x="958" y="112">1k</text>
<text x="958" y="109">R110</text>
<text x="1031" y="110">1m</text>
<text x="655" y="117">0.1u</text>
<text x="655" y="114">C20</text>
<text x="825" y="117">1k</text>
<text x="825" y="114">R100</text>
<text x="864" y="117">1k</text>
<text x="864" y="114">R101</text>
<text x="682" y="125">C21</text>
<text x="1049" y="125">C34</text>
<text x="682" y="128">0.1u</text>
<text x="858" y="132">U17.2</text>
<text x="978" y="130">0.1u</text>
<text x="978" y="126">C33</text>
<text x="1049" y="128">0.1u</text>
<text x="81" y="137">R68</text>
<text x="264" y="137">1k</text>
<text x="264" y="133">R79</text>
<text x="455" y="137">1k</text>
<text x="455" y="133">R2</text>
<text x="682" y="137">R83</text>
<text x="858" y="135">TL082IP</text>
<text x="81" y="140">1k</text>
<text x="107" y="140">Q39</text>
<text x="682" y="140">1k</text>
<text x="818" y="143">C26</text>
<text x="91" y="147">D4</text>
<text x="264" y="149">U5.2</text>
<text x="649" y="149">R80</text>
<text x="682" y="148">U13.2</text>
<text x="780" y="147">1k</text>
<text x="780" y="144">R102</text>
<text x="818" y="146">0.1u</text>
<text x="91" y="150">1N4007W</text>
<text x="233" y="155">2N3904(SOT-23)</text>
<text x="233" y="152">Q41</text>
<text x="264" y="152">TL082IP</text>
<text x="421" y="156">1k</text>
<text x="421" y="153">R1</text>
<text x="476" y="152">3.9k</text>
<text x="555" y="153">0.1u</text>
<text x="555" y="150">C18</text>
<text x="649" y="152">1k</text>
<text x="682" y="151">TL082IP</text>
<text x="968" y="154">1k</text>
<text x="968" y="151">R111</text>
<text x="1036" y="154">1m</text>
<text x="1036" y="151">L2</text>
<text x="82" y="161">1N4007W</text>
<text x="82" y="158">D2</text>
<text x="108" y="160">1k</text>
<text x="108" y="156">R71</text>
<text x="800" y="161">0.1u</text>
<text x="800" y="158">C28</text>
<text x="89" y="168">1N4007W</text>
<text x="89" y="165">D5</text>
<text x="449" y="166">TL082IP</text>
<text x="494" y="165">D8</text>
<text x="531" y="165">R3</text>
<text x="811" y="167">R97</text>
<text x="836" y="165">R99</text>
<text x="991" y="167">C36</text>
<text x="1028" y="167">C37</text>
<text x="1061" y="165">C38</text>
<text x="108" y="174">1k</text>
<text x="108" y="171">R72</text>
<text x="449" y="169">U8.2</text>
<text x="494" y="168">BZX55C20</text>
<text x="507" y="172">Rp</text>
<text x="531" y="168">1k</text>
<text x="811" y="170">1k</text>
<text x="836" y="168">1k</text>
<text x="962" y="172">0.1u</text>
<text x="962" y="169">C35</text>
<text x="991" y="170">0.1u</text>
<text x="1028" y="170">0.1u</text>
<text x="1061" y="168">0.1u</text>
<text x="516" y="178">RP1</text>
<text x="82" y="184">1N4007W</text>
<text x="82" y="181">D3</text>
<text x="107" y="183">2N3906(SOT-23)</text>
<text x="437" y="186">6.8k</text>
<text x="494" y="184">BZX55C20</text>
<text x="494" y="181">D10</text>
<text x="539" y="186">TL082IP</text>
<text x="539" y="183">U9.2</text>
<text x="107" y="187">Q40</text>
<text x="141" y="191">1k</text>
<text x="141" y="188">R70</text>
<text x="511" y="192">R86</text>
<text x="654" y="190">R88</text>
<text x="682" y="190">R89</text>
<text x="511" y="195">1k</text>
<text x="654" y="193">1k</text>
<text x="682" y="193">1k</text>
<text x="80" y="202">Q38</text>
<text x="678" y="202">U14.2</text>
<text x="221" y="209">R1</text>
<text x="263" y="208">RF</text>
<text x="678" y="205">TL082IP</text>
<text x="221" y="212">1k</text>
<text x="263" y="211">1k</text>
<text x="649" y="214">1k</text>
<text x="649" y="211">R85</text>
<text x="267" y="222">U6.2</text>
<text x="862" y="219">TL082IP</text>
<text x="862" y="216">U18.2</text>
<text x="267" y="225">TL082IP</text>
<text x="804" y="227">0.1u</text>
<text x="804" y="224">C30</text>
<text x="831" y="227">0.1u</text>
<text x="831" y="224">C29</text>
<text x="218" y="232">C1</text>
<text x="668" y="232">0.1u</text>
<text x="668" y="229">C22</text>
<text x="218" y="235">0.1u</text>
<text x="63" y="246">1k</text>
<text x="63" y="243">R74</text>
<text x="804" y="249">1k</text>
<text x="804" y="246">R103</text>
<text x="831" y="249">1k</text>
<text x="831" y="246">R104</text>
<text x="35" y="257">R67</text>
<text x="63" y="257">U1.2</text>
<text x="220" y="257">C2</text>
<text x="667" y="256">1k</text>
<text x="667" y="253">R92</text>
<text x="705" y="256">1k</text>
<text x="705" y="253">R93</text>
<text x="35" y="260">1k</text>
<text x="63" y="260">TL082IP</text>
<text x="220" y="260">0.1u</text>
<text x="900" y="262">RP2</text>
<text x="35" y="269">1k</text>
<text x="35" y="266">R69</text>
<text x="233" y="268">R2</text>
<text x="252" y="268">R81</text>
<text x="900" y="265">R_3386P_EU</text>
<text x="233" y="271">1k</text>
<text x="252" y="271">1k</text>
<text x="472" y="276">TL082IP</text>
<text x="472" y="273">U10.2</text>
<text x="700" y="274">TL082IP</text>
<text x="700" y="271">U15.2</text>
<text x="820" y="275">R105C31</text>
<text x="501" y="281">1N4007W</text>
<text x="501" y="278">D11</text>
<text x="820" y="278">1k</text>
<text x="827" y="278">0.1u</text>
<text x="53" y="287">R73</text>
<text x="622" y="286">1k</text>
<text x="622" y="283">R91</text>
<text x="659" y="286">1k</text>
<text x="659" y="283">R90</text>
<text x="53" y="290">1k</text>
<text x="72" y="292">0.1u</text>
<text x="72" y="289">C16</text>
<text x="900" y="294">1k</text>
<text x="900" y="291">R106</text>
<text x="72" y="297">R75</text>
<text x="503" y="296">KEY2</text>
<text x="532" y="299">0.1u</text>
<text x="532" y="296">C19</text>
<text x="72" y="301">1k</text>
<text x="79" y="304">U2.2</text>
<text x="678" y="305">C23</text>
<text x="33" y="309">1k</text>
<text x="33" y="306">R76</text>
<text x="79" y="308">TL082IP</text>
<text x="654" y="309">0.1u</text>
<text x="654" y="306">C24</text>
<text x="678" y="308">0.1u</text>
</g>
<g font-size="3.2" fill="#00f">
<text x="247" y="38">6</text>
<text x="268" y="42">7</text>
<text x="247" y="46">5</text>
<text x="457" y="44">6</text>
<text x="478" y="47">7</text>
<text x="847" y="46">6</text>
<text x="992" y="44">6</text>
<text x="1012" y="47">7</text>
<text x="457" y="51">5</text>
<text x="644" y="49">6</text>
<text x="665" y="53">7</text>
<text x="847" y="53">5</text>
<text x="868" y="49">7</text>
<text x="992" y="51">5</text>
<text x="644" y="56">5</text>
<text x="17" y="90">+</text>
<text x="658" y="90">6</text>
<text x="679" y="93">7</text>
<text x="17" y="97">Uin</text>
<text x="658" y="97">5</text>
<text x="19" y="106">-</text>
<text x="251" y="105">6</text>
<text x="251" y="113">5</text>
<text x="271" y="109">7</text>
<text x="851" y="139">6</text>
<text x="871" y="143">7</text>
<text x="851" y="146">5</text>
<text x="441" y="151">5</text>
<text x="462" y="155">7</text>
<text x="674" y="155">6</text>
<text x="256" y="157">6</text>
<text x="277" y="160">7</text>
<text x="441" y="158">6</text>
<text x="674" y="162">5</text>
<text x="695" y="158">7</text>
<text x="256" y="164">5</text>
<text x="531" y="190">6</text>
<text x="531" y="197">5</text>
<text x="552" y="194">7</text>
<text x="52" y="201">+</text>
<text x="671" y="210">6</text>
<text x="52" y="215">Uin</text>
<text x="691" y="213">7</text>
<text x="671" y="217">5</text>
<text x="54" y="224">-</text>
<text x="854" y="224">6</text>
<text x="875" y="227">7</text>
<text x="260" y="229">6</text>
<text x="280" y="232">7</text>
<text x="854" y="231">5</text>
<text x="260" y="236">5</text>
<text x="55" y="264">6</text>
<text x="76" y="268">7</text>
<text x="55" y="271">5</text>
<text x="464" y="280">6</text>
<text x="692" y="278">6</text>
<text x="712" y="282">7</text>
<text x="464" y="287">5</text>
<text x="485" y="284">7</text>
<text x="692" y="285">5</text>
<text x="71" y="312">6</text>
<text x="91" y="315">7</text>
<text x="71" y="319">5</text>
</g>
<g font-size="3.2">
<text x="518" y="289" transform="rotate(-90 518 289)">2</text>
<text x="518" y="302" transform="rotate(-90 518 302)">1</text>
</g>
</svg>
